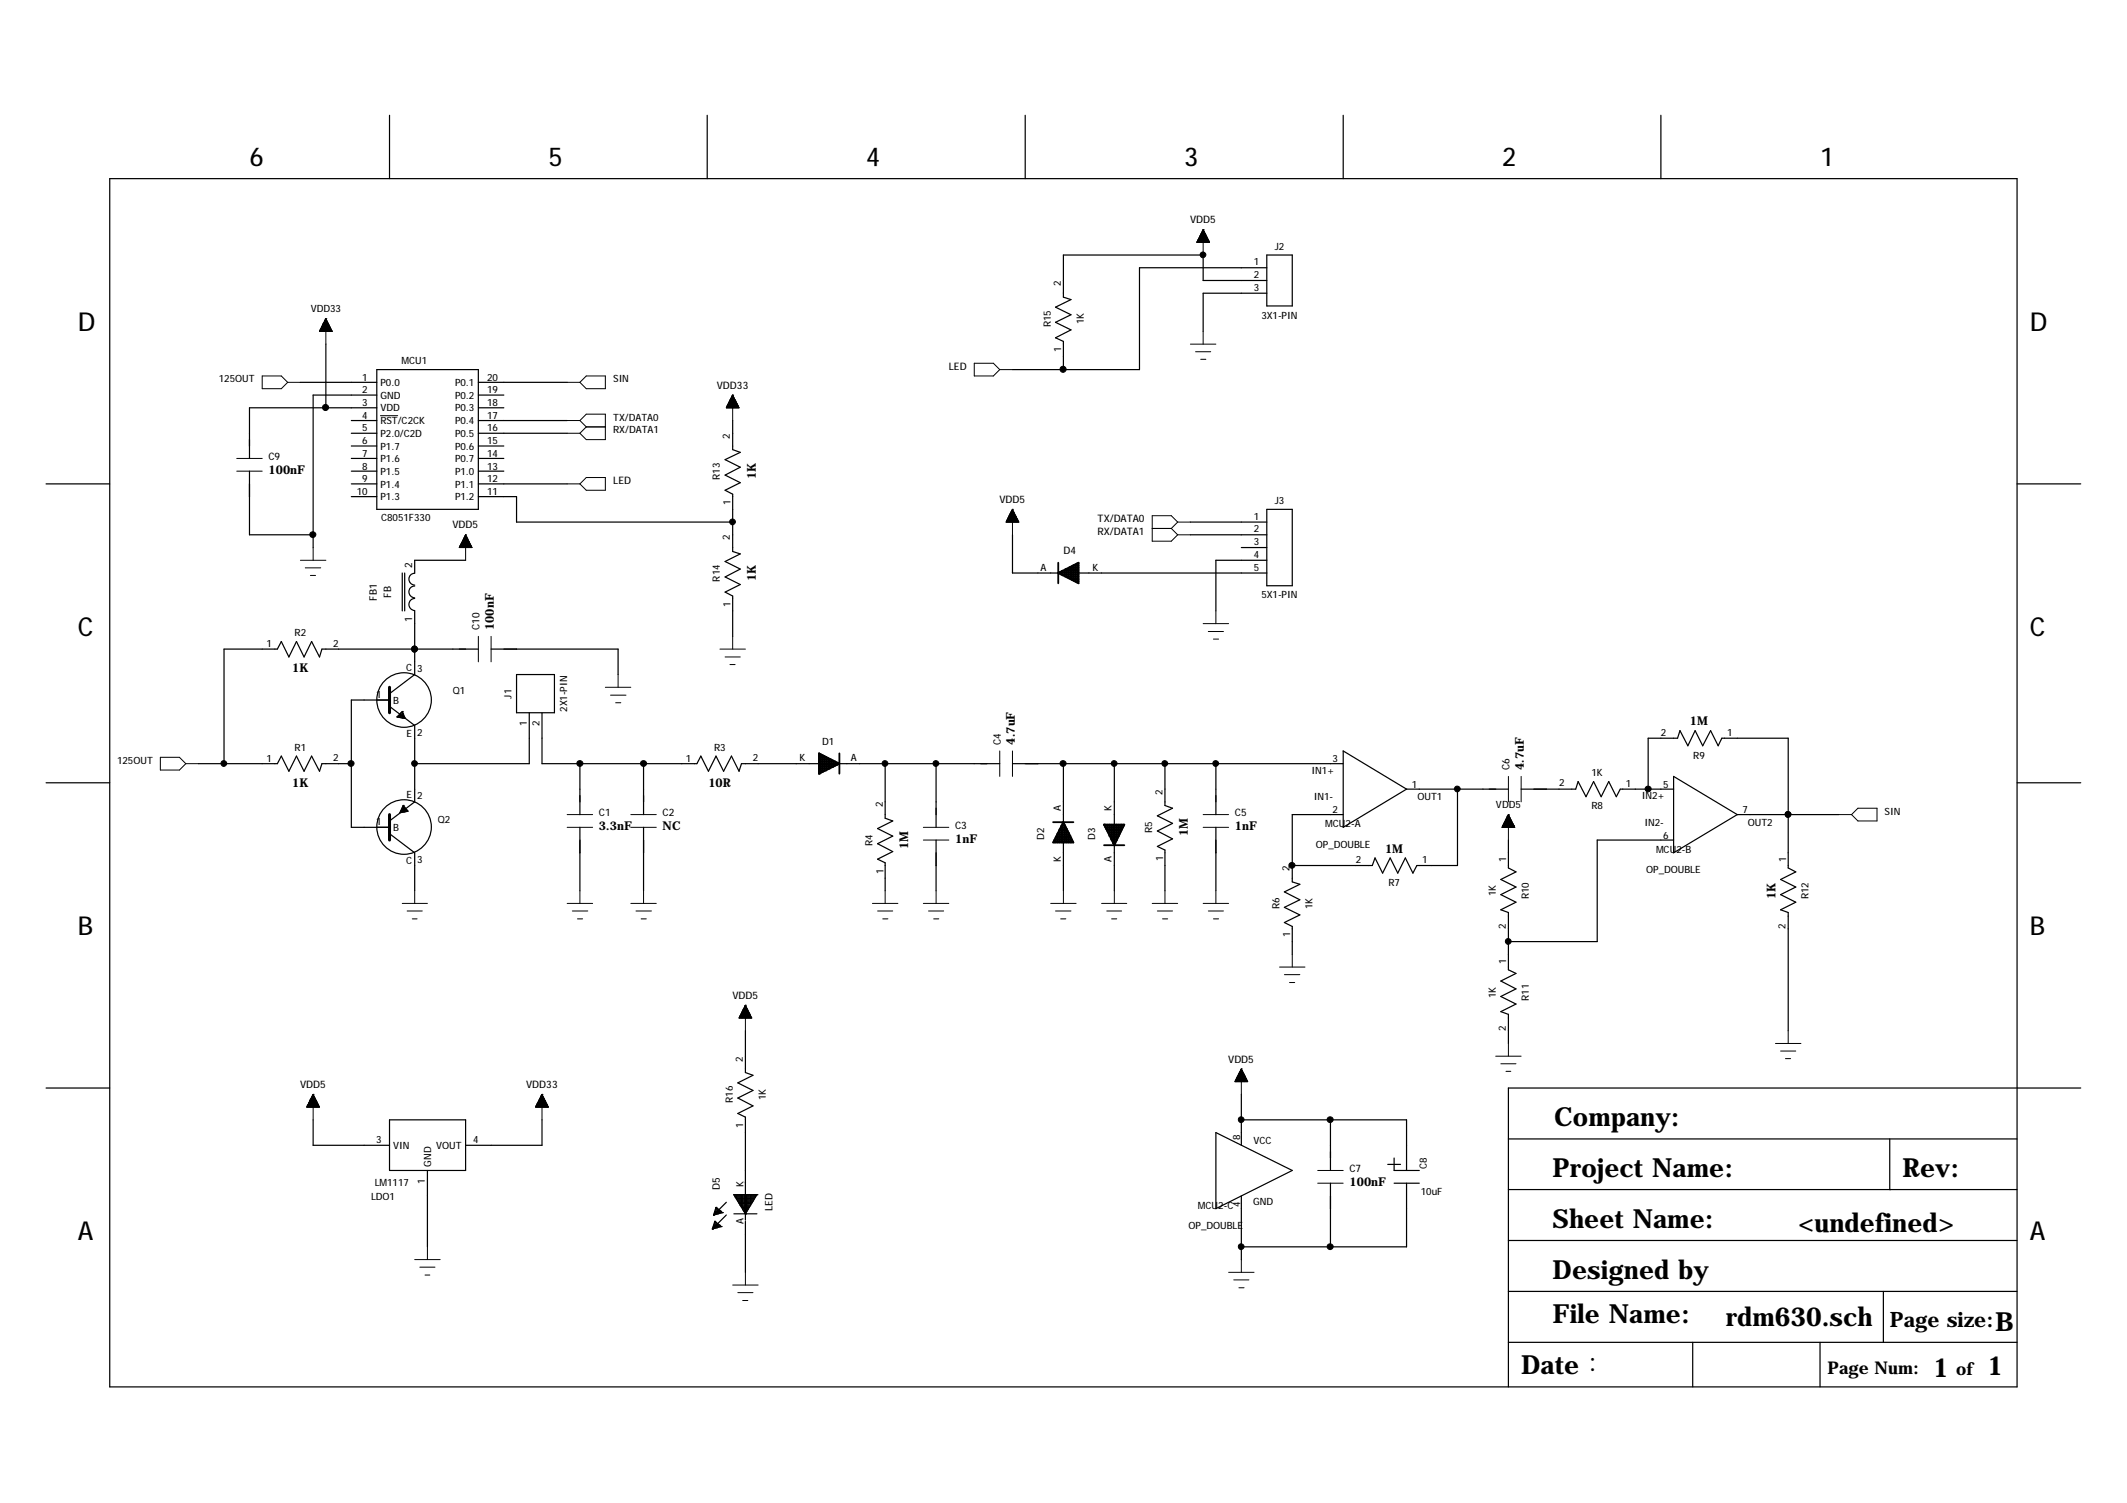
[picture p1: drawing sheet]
<svg xmlns="http://www.w3.org/2000/svg" width="297mm" height="210mm" viewBox="0 0 297 210" stroke-linecap="round" stroke-linejoin="round" font-family="sans-serif">
<g fill="none" stroke="#000" stroke-width=".17">
<path d="M54.4 16.1v8.8M98.8 16.1v8.8M143.2 16.1v8.8M187.6 16.1v8.8M231.9 16.1v8.8M15.3 24.9h266.4v168.8h-266.4zM168 35.6h.1M168 35.6h-19.5v5.9l1.1 .3-2.2 1.1 2.2 1.1-2.2 1 2.2 1.1-2.2 1.1 1.1 .5v3.9M168 35.6v3.6h8.9M176.9 37.4h-17.8v14.2h-17.7M176.9 35.6h3.6v7.1h-3.6zM42 53.4h10.6"/>
<path d="M45.5 48.1v8.9M49.1 58.7h3.5M52.6 51.6h14.2v19.5h-14.2zM52.6 55.2h-8.9v21.3M52.6 57h-17.8v7M66.8 53.4h12.4M66.8 55.2h3.6M66.8 57h3.6M66.8 58.7h12.4M102.3 58.7v4.1l1.1 .4-2.1 1 2.1 1-2.1 1.2 2.1 1-2.1 1.1 1 .5v8l1.1 .4-2.1 1 2.1 1.1-2.1 1.1 2.1 1-2.1 1.1 1 .5v5.7M176.9 41h-8.9v5.3M6.4 67.6h8.9"/>
<path d="M34.8 65.8v8.9h8.9M49.1 67.6h3.5M49.1 60.5h3.5M49.1 62.3h3.5M49.1 64h3.5M49.1 65.8h3.5M49.1 69.4h3.5M65 78.2h-7.1v1.8M66.8 67.6h12.4M66.8 60.5h12.4M66.8 62.3h3.6M66.8 64h3.6"/>
<path d="M66.8 65.8h3.6M66.8 69.4h5.3v3.5h30.2M141.4 74.7v5.3h6.4M166.2 72.9h10.7M166.2 74.7h10.7M173.4 76.5h3.5M176.9 71.1h3.6v10.7h-3.6zM176.9 78.2h-7.1v7.1M281.7 67.6h8.9M54.4 97.8h-5.3v17.7h5.3M54.4 98.7l3.5 2.6v10.7l-3.5 2.7M55.6 99.9v.3"/>
<path d="M55.7 99.9h.7M55.8 99.8v.4M55.8 99.8h.5M56 99.6v.7M56 99.5h.3M56.2 99.4h.1M56.2 99.4l-.7 .7M56.2 99.4l.4 .9-1.1-.2M56.2 80v5.3M56.2 99.4v.9M56.3 99.7v.6M56.5 80v5.3"/>
<path d="M57.9 83.6a.85 .85 0 0 0-.8 .8 .85 .85 0 0 0 .8 .9M57.9 81.8a.83 .83 0 0 0-.8 .9 .83 .83 0 0 0 .8 .8M57.9 80.1a.83 .83 0 0 0-.8 .8 .83 .83 0 0 0 .8 .8M57.9 90.6h.1M57.9 85.3v8.9l-3.5 2.7M66.8 90.6h-21.8l-.4 1.2-1.1-2.2-1 2.2-1.1-2.2-1.1 2.2-1-2.2-.6 1h-7.4v16.1M68.6 90.6h17.7v3.6M72.1 94.2h5.3v5.3h-5.3zM73.9 99.5v7.2h-16M75.7 99.5v7.2h21.6l.6-1.1 1 2.1 1.1-2.1 1 2.1 1.2-2.1 1 2.1 .3-1h10.9M150.6 80h26.3M6.4 109.3h8.9"/>
<path d="M27.7 106.7h11l.6-1.1 1 2.1 1.1-2.1 1.1 2.1 1-2.1 1.1 2.1 .4-1h4.1M54.4 116.4l3.5 2.7v5.3M55.5 100.1h.1M55.5 100.1h1M55.9 113.4h.7M56 113.3v.2M56 113.2h.9M56.1 100.3h.5M56.1 113h.6M56.2 112.8v.6M56.2 112.9h.4M56.2 112.7h.2"/>
<path d="M56.3 112.5h.1M56.3 112.5l.7 .8-1.2 .2zM56.3 112.5v.9M56.5 100.1v.2M56.5 112.7v.7M56.7 113v.3M56.9 113.1v.2M81 106.7v7.1M81 115.5v8.9M89.9 106.7v7.1M89.9 115.5v8.9M117.2 106.7h22.4"/>
<path d="M123.6 106.7v7.6l1.1 .4-2.1 1 2.1 1.1-2.1 1 2.1 1.1-2.1 1.1 1 .5v3.9M130.7 106.7v8.8M130.7 117.3v7.1M141.4 106.7h46.2M148.5 106.7v8.1M148.5 117.7v6.7M155.6 106.7v8.5M155.6 118v6.4M162.7 106.7v5.8l1 .4-2.1 1 2.1 1.1-2.1 1 2.1 1.2-2.1 1 1.1 .5v5.7M169.8 106.7v7.1M169.8 115.5v8.9M187.6 104.9l8.8 5.3-8.8 5.3z"/>
<path d="M187.6 113.8h-7.1v9.4l1 .3-2.1 1.1 2.1 1.1-2.1 1 2.1 1.1-2.1 1 1.1 .6v3.9M196.4 110.2h14.3M203.5 110.2v10.7h-5.6l-.6 1-1-2.1-1.1 2.1-1.1-2.1-1 2.1-1.1-2.1-.4 1.1h-11.1M210.7 117.3v3.9l1 .6-2.1 1 2.1 1.1-2.1 1 2.1 1.1-2.1 1.1 1.1 .3v8l1 .5-2.1 1.1 2.1 1.1-2.1 1.1 2.1 1-2.1 1.1 1.1 .4v4M212.4 110.2h7.6l.4-1.1 1.1 2.2 1-2.2 1.1 2.2 1.1-2.2 1 2.2 .6-1.1h7.4M230.2 110.2v-7.1h4.1l.3-1.1 1.1 2.2 1-2.2 1.1 2.2 1.1-2.2 1 2.2 .6-1.1h9.2v18.1l1.1 .6-2.1 1 2.1 1.1-2.1 1 2.1 1.1-2.1 1.1 1 .3v16.5M233.7 108.4l8.9 5.4-8.9 5.3zM233.7 117.3h-10.6v14.2h-12.4M242.6 113.8h14.2M249.7 113.8h.1M281.7 109.3h8.9M180.5 120.9h.1"/>
<path d="M6.4 151.9h8.9M43.7 156.4v3.5h10.7M54.4 156.4h10.6v7.1h-10.6zM75.7 156.4v3.5h-10.7M104.1 143.9v5.9l1.1 .4-2.2 1 2.2 1.1-2.2 1 2.2 1.1-2.2 1.1 1.1 .5v14.4M169.8 158.2l10.7 5.3-10.7 5.3zM173.4 152.8v7.1M173.4 156.4h23v7.1M185.8 156.4v7.1M210.7 159.1h71M263.9 159.1v7M281.7 151.9h-71v41.8"/>
<path d="M281.7 151.9h8.9M59.7 163.5v10.6M99.5 171.6h.1M99.6 171.3h1.1M99.7 169.7h.1M99.7 169.5h.7M99.7 171h.6M99.8 169.3h1.1M99.8 170.7h.2M99.8 170.6h.1M99.8 170.6v.9M99.8 170.6l-.3 1"/>
<path d="M99.8 170.6l.7 .5M99.9 169h.6M100 168.6h.1M100 168.8h.2M100 168.6l-.3 1.1M100 168.6l.7 .6M100 168.6v1M100 170.7v.8M100.2 168.8v.7M100.2 170.9v.6h-.7M100.4 168.9v.6M100.4 171v.4"/>
<path d="M100.5 169.1v.3M100.5 171.1v.2M100.5 171.1l.2 .2M100.5 171.1h-.8v.5M100.7 171.3h.1M100.7 169.2h-.9v.4M100.7 169.2l.2 .1M100.7 169.2v.2M100.7 171.3l-1.2 .3M100.9 169.3h.1M100.9 169.3l-1.2 .4M101.4 167.9l-1.7 1.8"/>
<path d="M101.4 169.7l-1.7 1.8M102.5 166.8h.1M102.5 169.5h3.2M102.5 166.8h3.2M102.5 166.8l1.6 2.7M102.6 167h3M102.7 166.8v.4M102.7 167.2h2.8M102.8 167.4h2.6M102.8 166.8v.6M102.9 167.6h2.3M103 166.8v.9h2.2v-.9"/>
<path d="M103.1 167.9h2M103.2 166.8v1.3M103.3 168.1h1.6M103.3 168.3h1.5M103.4 166.8v1.5M103.5 168.5h1.2M103.5 166.8v1.8h1.1v-1.8M103.7 168.8h.8M103.7 166.8v2.2M103.8 169h.6M103.9 169.2h.4M103.9 166.8v2.4"/>
<path d="M104 169.3h.2M104.1 169.5h.1M104.1 170.6v7.1M104.3 166.8v2.4M104.4 166.8v2.1M104.8 166.8v1.5M105 166.8v1.2M105.3 166.8v.6M105.5 166.8v.3M105.7 166.8h.1M105.7 166.8l-1.6 2.7M173.4 167v8.9"/>
<path d="M185.8 165.2v8.9M193.8 162.6h1.8M194.7 161.7v1.8h3.5M194.7 165.2h3.5M196.4 165.2v8.9h-23M210.7 173.2h71M210.7 166.1h71M263.9 166.1h.1M210.7 187.5h71M210.7 180.4h71M236.4 187.5v6.2M254.2 187.5v6.2"/>
<path d="M263 180.4v7.1"/>
<circle cx="56.4" cy="97.8" r="3.8"/>
<circle cx="56.4" cy="115.5" r="3.8"/>
</g>
<g fill="none" stroke="#000" stroke-width=".14">
<path d="M167.2 33.8h1.7M167.2 33.7h1.6M167.3 33.6h1.5v.2M167.3 33.6v.2M167.3 33.6h1.5M167.3 33.5h1.4v.3M167.3 33.5v.3M167.3 33.4h1.4M167.4 33.8v-.5h1.3v.5M167.4 33.3h1.3M167.5 33.2h1.1v.6M167.5 33.2v.6"/>
<path d="M167.5 33.1h1.1M167.5 33.1h1v.7M167.5 33v.8M167.6 33h.9M167.6 32.9h.8v.9M167.6 32.9v.9M167.6 32.9h.8M167.7 32.8h.7v1M167.8 32.6h.5v1.2M167.8 32.5h.4v1.3M167.8 32.4v1.4M167.9 32.4h.3"/>
<path d="M167.9 32.4h.3v1.4M167.9 32.3v1.5M167.9 32.3h.2M167.9 32.2h.2v1.6M167.9 32.1v1.7M168 32.1h.1M168 32.1v3.5M168 32.1l.9 1.7h-1.8zM168.3 32.6h-.5v1.2M168.3 32.7h-.6v1.1M36.6 52.5h2.7l.9 .9-.9 .9h-2.7zM40.2 53.4h1.8"/>
<path d="M44.7 46.2h1.7v.1M44.7 46.1h1.6v.2M44.7 46v.3M44.7 46h1.5M44.8 46.3v-.4h1.4v.4M44.8 45.9h1.4M44.9 45.8h1.2v.5M44.9 45.7h1.2M44.9 45.7v.6M44.9 45.6h1.2v.7M44.9 45.6v.7M45 45.6h1"/>
<path d="M45 45.5h1v.8M45 45.4v.9M45 45.4h.9M45 45.4h.9v.9M45 45.3v1M45.1 45.3h.8M45.1 45.2h.7v1.1M45.1 45.1v1.2M45.2 45.1h.6M45.2 45.1h.6v1.2M45.2 45v1.3M45.3 45h.5"/>
<path d="M45.3 44.9h.4v1.4M45.3 44.8h.3v1.5M45.3 44.7v1.6M45.4 44.7h.2M45.4 44.6h.2v1.7M45.4 44.5v1.8M45.5 44.5h.1M45.5 44.5v3.6M45.5 44.5l.9 1.8h-1.8zM45.7 44.8h-.4v1.5M46.3 46.2h-1.6v.1M53.1 58.1h2.4"/>
<path d="M79.2 58.7h1.8M79.2 53.4h1.8M81 58.7l.9 .9M81 53.4l.9-.9h2.6v1.8h-2.6zM81 58.7l.9-.9h2.6v3.6h-2.6l-.9-.9M81.9 59.6h2.6M81.9 59.6l-.9 .9M101.5 56.9h1.7v.1M101.5 56.8v.2M101.5 56.8h1.6M101.5 57v-.3h1.6v.3M101.6 56.7h1.5"/>
<path d="M101.6 56.6h1.4v.4M101.6 56.5v.5M101.6 56.5h1.4M101.7 56.4h1.3v.6M101.7 56.4h1.2M101.7 56.4v.6M101.8 56.3h1.1v.7M101.8 56.1h1v.9M101.8 56.1v.9M101.9 56.1h.9M101.9 56h.8v1M101.9 55.9v1.1"/>
<path d="M101.9 55.9h.8M101.9 55.9h.8v1.1M101.9 55.8v1.2M102 55.8h.7M102 55.7h.6v1.3M102 55.7v1.3M102.1 55.7h.5M102.1 55.6h.4v1.4M102.1 55.5v1.5M102.2 55.5h.3M102.2 55.4h.2v1.6M102.2 55.3h.2v1.7"/>
<path d="M102.2 55.2v1.8M102.3 55.2h.1M102.3 55.2v3.5M102.3 55.2l.9 1.8h-1.8zM102.4 55.3h-.2v1.7M102.8 56.2h-1v.8M136.1 50.7h2.6l.9 .9-.9 .9h-2.6zM139.6 51.6h1.8M166.2 48.1h3.6M167 49.1h2.1M167.7 50.2h.7M168 46.3v1.8"/>
<path d="M33.1 64h3.5M33.1 65.8h3.5M42 78.2h3.5M42.6 79.3h2.2M43.7 76.5v1.7M64.2 76.5v-.1h1.7v.1M64.2 76.3h1.6M64.2 76.3h1.6v.2M64.2 76.2v.3M64.3 76.2h1.4M64.3 76.1h1.4v.4M64.3 76v.5"/>
<path d="M64.3 76h1.4M64.4 76h1.3v.5M64.4 75.9v.6M64.4 75.9h1.2M64.5 75.8h1.1v.7M64.5 75.7h1.1M64.5 75.8v.7M64.6 76.5v-.8h.9v.8M64.6 75.6h.9M64.6 75.5h.8v1M64.6 75.5v1M64.6 75.5h.8"/>
<path d="M64.7 75.4h.7v1.1M64.7 75.3v1.2M64.7 75.3h.7M64.7 75.2h.6v1.3M64.7 75.2v1.3M64.8 75.2h.5M64.8 75.1h.4v1.4M64.8 75v1.5M64.9 75h.3M64.9 75h.3v1.5M64.9 74.9v1.6M64.9 74.9h.2"/>
<path d="M64.9 74.9h.2v1.6M64.9 74.8v1.7M65 74.8h.1M65 74.7h.1M65 74.7v3.5M65 74.7l.9 1.8h-1.8zM79.2 60.5h1.8M79.2 67.6h1.8M81 67.6l.9-.9h2.6v1.8h-2.6zM140.5 72.9v-.1h1.7v.1M140.5 72.7h1.7M140.6 72.7h1.6v.2"/>
<path d="M140.6 72.7v.2M140.6 72.6h1.6M140.7 72.6h1.4v.3M140.7 72.5v.4M140.7 72.5h1.4M140.8 72.4h1.2v.5M140.8 72.3h1.1v.6M140.8 72.2v.7M140.8 72.2h1.1M140.9 72.9v-.8h1v.8M140.9 72.1h.9M140.9 72h.9v.9"/>
<path d="M140.9 71.9v1M141 71.9h.8M141 71.9h.7v1M141 71.8v1.1M141.1 71.8h.6M141.1 71.7h.5v1.2M141.1 71.6v1.3M141.1 71.6h.5M141.2 71.6h.4v1.3M141.3 71.4h.2v1.5M141.3 71.3h.1v1.6M141.3 71.2v1.7"/>
<path d="M141.4 71.2h.1M141.4 71.1h.1M141.4 71.1v3.6M141.4 71.1l.9 1.8h-1.8zM141.5 71.3h-.2v1.6M141.6 71.5h-.4v1.4M142 72.4h-1.2v.5M160.9 73.8h2.7M163.6 73.8l.9 .9M164.5 72.9h1.7M164.5 72.9l-.9 .9M164.5 72.9l-.9-.9h-2.7v3.6h2.7l.9-.9"/>
<path d="M164.5 74.7h1.7M43.3 80.4h.8M66.8 88.9v3.5M68.6 88.9v3.5M84.5 96h3.6M85.3 97.1h2.1M86 98.1h.7M86.3 94.2v1.8M100.5 90.6h3.6M101.3 91.8h2.1M101.9 92.8h.8M102.3 88.9v1.7"/>
<path d="M168 87.1h3.6M168.7 88.2h2.2M169.5 89.3h.7M169.8 85.3v1.8M22.4 105.8h2.7l.9 .9-.9 .8h-2.7zM26 106.7h1.7M79.2 113.8h3.6M79.2 115.5h3.6M88.1 113.8h3.6M88.1 115.5h3.6M128.9 115.5h3.6M128.9 117.3h3.6"/>
<path d="M139.6 104.9v3.5M141.4 104.9v3.5M168 113.8h3.6M168 115.5h3.6M209.8 115.5h1.7M209.8 115.4v.1M209.8 115.4h1.7M209.8 115.5v-.2h1.7v.2M209.9 115.2h1.5M209.9 115.5v-.3h1.5v.3M210 115.1h1.3M210 115h1.3v.5"/>
<path d="M210 115v.5M210.1 115h1.1M210.1 114.9h1.1v.6M210.1 114.9v.6M210.1 114.8h1.1M210.1 115.5v-.8h1v.8M210.2 114.7h.9M210.2 114.6h.9v.9M210.3 114.5h.7v1M210.4 114.3h.5v1.2M210.4 114.3v1.2M210.4 114.3h.5"/>
<path d="M210.4 114.2h.5v1.3M210.4 114.1v1.4M210.5 114.1h.3M210.5 114h.3v1.5M210.5 114v1.5M210.6 114h.1M210.6 113.9h.1v1.6M210.6 113.8v1.7M210.6 113.8h.1M210.7 113.8h.1M210.7 113.8l.8 1.7h-1.7zM210.7 108.4v3.6"/>
<path d="M210.7 113.8v3.5M210.9 114.4h-.6v1.1M211 114.5h-.8v1M212.4 108.4v3.6M256.8 113.8h1.8M259.5 112.9h2.6v1.8h-2.6l-.9-.9zM56.2 126.2h3.5M56.9 127.2h2.1M57.6 128.3h.7M57.9 124.4v1.8M79.2 126.2h3.6M79.9 127.2h2.2"/>
<path d="M80.6 128.3h.8M81 124.4v1.8M88.1 126.2h3.6M88.8 127.2h2.2M89.5 128.3h.8M89.9 124.4v1.8M121.8 126.2h3.6M122.6 127.2h2.1M123.3 128.3h.7M123.6 124.4v1.8M128.9 126.2h3.6M129.7 127.2h2.1"/>
<path d="M130.4 128.3h.7M130.7 124.4v1.8M146.7 126.2h3.6M147.4 127.2h2.2M148.1 128.3h.7M148.5 124.4v1.8M153.8 126.2h3.6M154.6 127.2h2M155.2 128.3h.8M155.6 124.4v1.8M160.9 126.2h3.6M161.6 127.2h2.1"/>
<path d="M162.3 128.3h.8M162.7 124.4v1.8M168 126.2h3.6M168.7 127.2h2.2M169.5 128.3h.7M169.8 124.4v1.8M178.7 135.1h3.5M179.4 136.1h2.1M180.1 137.2h.7M180.5 133.3v1.8M42.9 154.5h1.7v.1M42.9 154.4h1.6"/>
<path d="M42.9 154.5v.1M42.9 154.4h1.6v.2M42.9 154.4v.2M43 154.3h1.5M43 154.6v-.4h1.4v.4M43.1 154.2h1.3M43.1 154.1h1.3v.5M43.1 154h1.2v.6M43.1 153.9v.7M43.2 153.9h1M43.2 154.6v-.8h1v.8M43.3 153.7h.9"/>
<path d="M43.3 153.7h.9v.9M43.3 153.6v1M43.3 153.6h.8M43.3 153.6h.8v1M43.3 153.5v1.1M43.4 153.5h.6M43.4 153.4h.6v1.2M43.4 153.3v1.3M43.5 153.3h.5M43.5 153.3h.4v1.3M43.6 153.1h.3v1.5M43.6 153h.2v1.6"/>
<path d="M43.6 152.9v1.7M43.7 152.9h.1M43.7 152.8h.1M43.7 152.8v3.6M43.7 152.8l.9 1.8h-1.8zM43.8 153h-.2v1.6M43.9 153.2h-.4v1.4M44.3 154.1h-1.2v.5M74.8 154.5h1.7v.1M74.8 154.4h1.7M74.8 154.5v.1M74.9 154.4h1.6v.2"/>
<path d="M74.9 154.4v.2M74.9 154.3h1.5M75 154.6v-.4h1.4v.4M75 154.2h1.4M75 154.1h1.3v.5M75 154.1v.5M75.1 154.1h1.2M75.1 154h1.1v.6M75.1 153.9v.7M75.1 153.9h1.1M75.2 154.6v-.8h1v.8M75.2 153.7h1"/>
<path d="M75.3 153.7h.8v.9M75.4 153.6h.6v1M75.4 153.4h.6v1.2M75.4 153.3v1.3M75.4 153.3h.5M75.5 153.3h.4v1.3M75.5 153.2v1.4M75.5 153.2h.4M75.5 153.1h.3v1.5M75.5 153v1.6M75.6 153h.2M75.6 153h.1v1.6"/>
<path d="M75.6 152.9v1.7M75.6 152.9h.1M75.7 152.8h.1M75.7 152.8v3.6M75.7 152.8l.9 1.8h-1.8zM76 153.5h-.6v1.1M76.1 153.6h-.8v1M103.3 142.1h1.6v.1M103.3 142v.2M103.3 142h1.6M103.3 142h1.6v.2M103.3 141.9v.3"/>
<path d="M103.3 141.9h1.5M103.4 141.8h1.4v.4M103.4 141.8v.4M103.4 141.7h1.4M103.5 142.2v-.5h1.2v.5M103.5 141.6h1.2M103.5 141.5h1.2v.7M103.5 141.4h1.1M103.5 141.5v.7M103.6 141.4h1v.8M103.6 141.3v.9M103.6 141.3h1"/>
<path d="M103.7 141.2h.8v1M103.7 141.2v1M103.7 141.2h.8M103.7 141.1h.7v1.1M103.7 141v1.2M103.8 141h.6M103.8 140.9h.6v1.3M103.8 140.9v1.3M103.8 140.9h.6M103.9 140.8h.4v1.4M103.9 140.8v1.4M103.9 140.8h.4"/>
<path d="M104 140.7h.2v1.5M104 140.5h.2v1.7M104 140.4v1.8M104.1 140.4h.1M104.1 140.4v3.5M104.1 140.4l.9 1.8h-1.8zM104.2 140.6h-.2v1.6M172.5 151h1.7v.1M172.6 150.8h1.5v.3M172.6 150.8h1.5M172.6 150.8v.3M172.6 151.1v-.4h1.5v.4"/>
<path d="M172.7 150.6h1.3M172.7 150.6h1.3v.5M172.7 150.5v.6M172.8 150.5h1.1M172.8 150.4h1.1v.7M172.8 150.4v.7M172.8 150.3h1.1M172.8 151.1v-.8h1.1v.8M172.9 150.2h.9M172.9 150.1h.9v1M172.9 150v1.1M173 150h.7"/>
<path d="M173 150h.7v1.1M173.1 149.9h.6v1.2M173.1 149.8v1.3M173.1 149.8h.5M173.1 149.7h.5v1.4M173.1 149.6v1.5M173.2 149.6h.3M173.2 149.5h.3v1.6M173.3 149.4h.1v1.7M173.3 149.4v1.7M173.3 149.4h.1M173.4 149.3h.1"/>
<path d="M173.4 149.3v3.5M173.4 149.3l.8 1.8h-1.7zM173.5 149.5h-.3v1.6M173.7 149.9h-.7v1.2M174.2 150.9h-1.7v.2M208.9 147.5h3.5M209.6 148.6h2.1M210.3 149.6h.7M210.7 145.7v1.8M247.9 145.7h3.6M248.7 146.8h2.1M249.3 147.8h.8"/>
<path d="M249.7 143.9v1.8M57.9 175.9h3.6M58.6 177h2.1M59.4 178.1h.6M59.7 174.1v1.8M102.3 179.5h3.6M104.1 177.7v1.8M171.6 177.7h3.5M172.3 178.7h2.1M173 179.8h.7M173.4 175.9v1.8M184 163.5h3.6"/>
<path d="M184 165.2h3.6M103 180.5h2.2M103.7 181.6h.7"/>
</g>
<path d="M54.4 96v3.5M54.4 113.8v3.5" fill="none" stroke="#000" stroke-width=".42"/>
<g fill="none" stroke="#000" stroke-width=".25">
<path d="M147.8 80h2.8M147.8 78.6v2.9M148 79.9v.2M148.2 79.8v.4h2.4M148.3 79.7h2.3M148.4 79.7v.7M148.7 79.6v.9h1.9M148.8 79.5h1.8M149 79.4v1.2M149.2 79.3v1.4h1.4M149.4 79.2h1.2M149.5 79.2v1.7"/>
<path d="M149.7 79.1v1.9h.9M149.9 79h.7M149.9 78.9v2.2M150.2 78.8v2.4h.4M150.4 78.7h.2M150.5 78.7v2.7M147.8 80l2.8-1.4v2.9zM114.4 108h.1M114.4 105.2l2.8 1.5-2.8 1.3zM114.4 106.6h2.7v.1M114.4 106.4h2.2v.5M114.4 106.1h1.7v1.1"/>
<path d="M114.4 105.8h1.2M114.4 105.6h.7M114.4 105.3h.2M114.6 105.4v2.5M114.9 105.5v2.3h-.5M115.1 105.6v2.1M115.4 105.7v1.9h-1M115.7 105.9v1.5M115.9 106v1.3h-1.5M116.4 106.2v.9h-2M116.9 106.5v.3h-2.5M117.2 105.2v2.8"/>
<path d="M147.1 114.8h2.8M147.2 117.5h2.7M147.2 117.3v.4M147.3 117.3h2.4M147.4 117h2.2M147.4 116.9v.8M147.5 116.8h2M147.6 116.5h1.8M147.7 116.3v1.4M147.8 116.3h1.4v1.4M147.9 116h1.2M148 115.8v1.9"/>
<path d="M148 115.8h1M148.1 115.5h.7M148.2 115.3v2.4M148.3 115.3h.4M148.4 115h.2M148.4 114.8v2.9M148.5 114.8l1.4 2.9h-2.8zM148.7 115.2v2.5M149 115.8v1.9M149.5 116.7v1M149.7 117.2v.5M154.2 115.2h.1"/>
<path d="M154.2 115.2h2.8l-1.4 2.8M154.2 115.2l1.4 2.8M154.2 118h2.8M154.2 115.3h2.8M154.3 115.5h2.5M154.4 115.2v.5M154.5 115.8h2.2M154.6 116h2M154.7 115.2v1M154.7 116.3h1.8M154.9 116.5h1.4M154.9 116.8h1.4"/>
<path d="M154.9 115.2v1.5M155.1 117h1M155.2 117.3h.8M155.2 115.2v2M155.4 117.5h.4M155.4 117.8h.3M155.4 115.2v2.5M155.6 118h.1M155.7 115.2v2.7M155.9 115.2v2.2M156.2 115.2v1.7M156.4 115.2v1.2"/>
<path d="M156.6 115.2v.7M156.9 115.2v.2"/>
</g>
<g fill="#000" stroke="#000" stroke-width=".14">
<circle cx="168" cy="35.6" r=".4"/>
<circle cx="45.5" cy="56.9" r=".43"/>
<circle cx="148.5" cy="51.6" r=".43"/>
<circle cx="43.7" cy="74.7" r=".42"/>
<circle cx="102.3" cy="72.9" r=".4"/>
<circle cx="57.9" cy="90.6" r=".42"/>
<circle cx="31.3" cy="106.6" r=".4"/>
<circle cx="49" cy="106.6" r=".42"/>
<circle cx="57.9" cy="106.6" r=".4"/>
<circle cx="81" cy="106.6" r=".42"/>
<circle cx="89.9" cy="106.6" r=".42"/>
<circle cx="123.6" cy="106.6" r=".4"/>
<circle cx="130.7" cy="106.6" r=".4"/>
<circle cx="148.5" cy="106.6" r=".42"/>
<circle cx="155.6" cy="106.6" r=".4"/>
<circle cx="162.7" cy="106.6" r=".4"/>
<circle cx="169.8" cy="106.6" r=".4"/>
<circle cx="203.5" cy="110.2" r=".4"/>
<circle cx="230.2" cy="110.2" r=".42"/>
<circle cx="249.7" cy="113.7" r=".4"/>
<circle cx="180.4" cy="120.8" r=".42"/>
<circle cx="210.6" cy="131.5" r=".4"/>
<circle cx="173.3" cy="156.4" r=".4"/>
<circle cx="185.8" cy="156.4" r=".42"/>
<circle cx="173.3" cy="174.1" r=".4"/>
<circle cx="185.8" cy="174.1" r=".42"/>
</g>
<g font-size="3.7">
<text x="217" y="157.3">Company:</text>
<text x="216.8" y="164.4">Project Name:</text>
<text x="265.7" y="164.4">Rev:</text>
<text x="216.8" y="171.5">Sheet Name:</text>
<text x="251.1" y="172">&lt;undefined&gt;</text>
<text x="216.8" y="178.6">Designed by</text>
<text x="216.8" y="184.8">File Name:</text>
<text x="241" y="185.1">rdm630.sch</text>
<text x="278.6" y="185.9">B</text>
<text x="212.4" y="191.9">Date：</text>
<text x="270" y="192.2">1</text>
<text x="277.6" y="192.1">1</text>
</g>
<g font-size="3.6">
<text x="34.8" y="23.2">6</text>
<text x="76.6" y="23.2">5</text>
<text x="120.9" y="23.2">4</text>
<text x="165.4" y="23.2">3</text>
<text x="209.8" y="23.2">2</text>
<text x="254.2" y="23.2">1</text>
<text x="10.9" y="46.3">D</text>
<text x="283.5" y="46.3">D</text>
<text x="10.9" y="88.9">C</text>
<text x="283.5" y="88.9">C</text>
<text x="10.9" y="130.6">B</text>
<text x="283.5" y="130.6">B</text>
<text x="10.9" y="173.2">A</text>
<text x="283.5" y="173.2">A</text>
</g>
<text font-size="3" x="263.9" y="185.3">Page size:</text>
<g font-size="2.5">
<text x="255.2" y="191.9">Page Num:</text>
<text x="273.2" y="192.1">of</text>
</g>
<g font-size="1.7">
<text x="37.5" y="66.2">100nF</text>
<text x="105.5" y="66.9" transform="rotate(-90 105.5 66.9)">1K</text>
<text x="105.5" y="81.2" transform="rotate(-90 105.5 81.2)">1K</text>
<text x="69" y="88" transform="rotate(-90 69 88)">100nF</text>
<text x="40.8" y="93.9">1K</text>
<text x="236" y="101.3">1M</text>
<text x="141.7" y="104" transform="rotate(-90 141.7 104)">4.7uF</text>
<text x="212.8" y="107.5" transform="rotate(-90 212.8 107.5)">4.7uF</text>
<text x="40.8" y="109.9">1K</text>
<text x="98.9" y="109.9">10R</text>
<text x="83.7" y="115.9">3.3nF</text>
<text x="92.5" y="115.9">NC</text>
<text x="126.8" y="118.6" transform="rotate(-90 126.8 118.6)">1M</text>
<text x="133.4" y="117.7">1nF</text>
<text x="165.9" y="116.8" transform="rotate(-90 165.9 116.8)">1M</text>
<text x="172.5" y="115.9">1nF</text>
<text x="193.4" y="119.1">1M</text>
<text x="247.9" y="125.5" transform="rotate(-90 247.9 125.5)">1K</text>
<text x="188.5" y="165.6">100nF</text>
</g>
<g font-size="1.4">
<text x="166.2" y="31.2">VDD5</text>
<text x="178" y="34.9">J2</text>
<text x="148.1" y="39.9" transform="rotate(-90 148.1 39.9)">2</text>
<text x="175.1" y="37.1">1</text>
<text x="175.1" y="38.8">2</text>
<text x="175.1" y="40.6">3</text>
<text x="43.4" y="43.6">VDD33</text>
<text x="146.7" y="45.7" transform="rotate(-90 146.7 45.7)">R15</text>
<text x="151.3" y="45.3" transform="rotate(-90 151.3 45.3)">1K</text>
<text x="176.1" y="44.5">3X1-PIN</text>
<text x="30.6" y="53.4">125OUT</text>
<text x="50.6" y="53.1">1</text>
<text x="53.1" y="53.9">P0.0</text>
<text x="56.1" y="50.9">MCU1</text>
<text x="63.5" y="53.9">P0.1</text>
<text x="68" y="53.1">20</text>
<text x="85.6" y="53.4">SIN</text>
<text x="132.5" y="51.6">LED</text>
<text x="148.2" y="49.2" transform="rotate(-90 148.2 49.2)">1</text>
<text x="50.6" y="54.9">2</text>
<text x="50.6" y="56.7">3</text>
<text x="50.6" y="58.5">4</text>
<text x="53.1" y="55.7">GND</text>
<text x="53.1" y="57.5">VDD</text>
<text x="53.1" y="59.2">RST/C2CK</text>
<text x="63.5" y="59.2">P0.4</text>
<text x="63.5" y="57.5">P0.3</text>
<text x="63.5" y="55.7">P0.2</text>
<text x="68" y="58.5">17</text>
<text x="68" y="56.7">18</text>
<text x="68" y="54.9">19</text>
<text x="85.6" y="58.7">TX/DATA0</text>
<text x="100.1" y="54.3">VDD33</text>
<text x="37.5" y="64.2">C9</text>
<text x="50.6" y="60.3">5</text>
<text x="50.6" y="62">6</text>
<text x="50.6" y="63.8">7</text>
<text x="50.6" y="65.6">8</text>
<text x="53.1" y="61">P2.0/C2D</text>
<text x="53.1" y="62.8">P1.7</text>
<text x="53.1" y="64.5">P1.6</text>
<text x="63.5" y="64.5">P0.7</text>
<text x="63.5" y="62.8">P0.6</text>
<text x="63.5" y="61">P0.5</text>
<text x="68" y="65.6">13</text>
<text x="68" y="63.8">14</text>
<text x="68" y="62">15</text>
<text x="68" y="60.3">16</text>
<text x="85.6" y="60.5">RX/DATA1</text>
<text x="101.9" y="61.3" transform="rotate(-90 101.9 61.3)">2</text>
<text x="49.8" y="69.1">10</text>
<text x="50.6" y="67.4">9</text>
<text x="53.1" y="66.3">P1.5</text>
<text x="53.1" y="68.1">P1.4</text>
<text x="53.1" y="69.9">P1.3</text>
<text x="63.5" y="69.9">P1.2</text>
<text x="63.5" y="68.1">P1.1</text>
<text x="63.5" y="66.3">P1.0</text>
<text x="68" y="69.1">11</text>
<text x="68" y="67.4">12</text>
<text x="85.6" y="67.6">LED</text>
<text x="100.5" y="67" transform="rotate(-90 100.5 67)">R13</text>
<text x="102" y="70.5" transform="rotate(-90 102 70.5)">1</text>
<text x="139.6" y="70.2">VDD5</text>
<text x="178" y="70.4">J3</text>
<text x="53.2" y="72.7">C8051F330</text>
<text x="63.2" y="73.8">VDD5</text>
<text x="101.9" y="75.5" transform="rotate(-90 101.9 75.5)">2</text>
<text x="148.5" y="77.4">D4</text>
<text x="153.2" y="74.7">RX/DATA1</text>
<text x="153.3" y="72.9">TX/DATA0</text>
<text x="175.1" y="72.6">1</text>
<text x="175.1" y="74.4">2</text>
<text x="175.1" y="76.1">3</text>
<text x="175.1" y="77.9">4</text>
<text x="52.6" y="83.9" transform="rotate(-90 52.6 83.9)">FB1</text>
<text x="54.6" y="83.5" transform="rotate(-90 54.6 83.5)">FB</text>
<text x="57.6" y="79.3" transform="rotate(-90 57.6 79.3)">2</text>
<text x="100.5" y="81.3" transform="rotate(-90 100.5 81.3)">R14</text>
<text x="145.3" y="79.7">A</text>
<text x="152.6" y="79.7">K</text>
<text x="175.1" y="79.7">5</text>
<text x="176.1" y="83.6">5X1-PIN</text>
<text x="41.1" y="88.9">R2</text>
<text x="57.6" y="86.8" transform="rotate(-90 57.6 86.8)">1</text>
<text x="67" y="88" transform="rotate(-90 67 88)">C10</text>
<text x="102" y="84.8" transform="rotate(-90 102 84.8)">1</text>
<text x="37.2" y="90.4">1</text>
<text x="46.5" y="90.3">2</text>
<text x="56.7" y="93.7">C 3</text>
<text x="52.5" y="97.4">1</text>
<text x="54.9" y="98.3">B</text>
<text x="63.2" y="96.9">Q1</text>
<text x="71.4" y="97.6" transform="rotate(-90 71.4 97.6)">J1</text>
<text x="73.6" y="101.4" transform="rotate(-90 73.6 101.4)">1</text>
<text x="75.4" y="101.4" transform="rotate(-90 75.4 101.4)">2</text>
<text x="79.2" y="99.4" transform="rotate(-90 79.2 99.4)">2X1-PIN</text>
<text x="16.3" y="106.7">125OUT</text>
<text x="37.2" y="106.4">1</text>
<text x="41.1" y="104.9">R1</text>
<text x="46.5" y="106.3">2</text>
<text x="56.8" y="102.9">E 2</text>
<text x="95.8" y="106.4">1</text>
<text x="99.7" y="104.9">R3</text>
<text x="105.1" y="106.3">2</text>
<text x="111.6" y="106.3">K</text>
<text x="114.8" y="104">D1</text>
<text x="118.8" y="106.3">A</text>
<text x="139.8" y="104" transform="rotate(-90 139.8 104)">C4</text>
<text x="186.1" y="106.5">3</text>
<text x="210.8" y="107.5" transform="rotate(-90 210.8 107.5)">C6</text>
<text x="231.9" y="102.8">2</text>
<text x="236.5" y="105.9">R9</text>
<text x="241.2" y="102.8">1</text>
<text x="56.8" y="111.4">E 2</text>
<text x="83.7" y="113.9">C1</text>
<text x="92.5" y="113.9">C2</text>
<text x="123.3" y="112.7" transform="rotate(-90 123.3 112.7)">2</text>
<text x="148.1" y="113.2" transform="rotate(-90 148.1 113.2)">A</text>
<text x="155.2" y="113.2" transform="rotate(-90 155.2 113.2)">K</text>
<text x="162.3" y="111" transform="rotate(-90 162.3 111)">2</text>
<text x="172.5" y="113.9">C5</text>
<text x="183.1" y="108">IN1+</text>
<text x="183.5" y="111.8">IN1-</text>
<text x="186.1" y="113.6">2</text>
<text x="197.1" y="110">1</text>
<text x="198" y="111.8">OUT1</text>
<text x="208.9" y="112.9">VDD5</text>
<text x="217.7" y="109.8">2</text>
<text x="222.2" y="113">R8</text>
<text x="222.2" y="108.4">1K</text>
<text x="227" y="109.9">1</text>
<text x="229.3" y="111.6">IN2+</text>
<text x="232.3" y="110">5</text>
<text x="243.3" y="113.6">7</text>
<text x="263.2" y="113.8">SIN</text>
<text x="52.5" y="115.2">1</text>
<text x="54.9" y="116">B</text>
<text x="61.1" y="115">Q2</text>
<text x="121.8" y="118.2" transform="rotate(-90 121.8 118.2)">R4</text>
<text x="133.4" y="115.7">C3</text>
<text x="145.8" y="117.3" transform="rotate(-90 145.8 117.3)">D2</text>
<text x="153" y="117.3" transform="rotate(-90 153 117.3)">D3</text>
<text x="160.9" y="116.4" transform="rotate(-90 160.9 116.4)">R5</text>
<text x="183.8" y="118.4">OP_DOUBLE</text>
<text x="185.1" y="115.5">MCU2-A</text>
<text x="229.7" y="115.3">IN2-</text>
<text x="231.3" y="119.1">MCU2-B</text>
<text x="232.3" y="117.2">6</text>
<text x="244.1" y="115.3">OUT2</text>
<text x="56.7" y="120.7">C 3</text>
<text x="123.4" y="122" transform="rotate(-90 123.4 122)">1</text>
<text x="148.1" y="120.5" transform="rotate(-90 148.1 120.5)">K</text>
<text x="155.2" y="120.5" transform="rotate(-90 155.2 120.5)">A</text>
<text x="162.4" y="120.2" transform="rotate(-90 162.4 120.2)">1</text>
<text x="180.1" y="121.6" transform="rotate(-90 180.1 121.6)">2</text>
<text x="189.4" y="120.5">2</text>
<text x="193.9" y="123.7">R7</text>
<text x="198.6" y="120.6">1</text>
<text x="208.9" y="125.2" transform="rotate(-90 208.9 125.2)">1K</text>
<text x="210.4" y="120.5" transform="rotate(-90 210.4 120.5)">1</text>
<text x="213.5" y="125.6" transform="rotate(-90 213.5 125.6)">R10</text>
<text x="229.9" y="121.9">OP_DOUBLE</text>
<text x="249.4" y="120.5" transform="rotate(-90 249.4 120.5)">1</text>
<text x="252.6" y="125.6" transform="rotate(-90 252.6 125.6)">R12</text>
<text x="178.7" y="127" transform="rotate(-90 178.7 127)">R6</text>
<text x="180.2" y="130.9" transform="rotate(-90 180.2 130.9)">1</text>
<text x="183.3" y="127" transform="rotate(-90 183.3 127)">1K</text>
<text x="210.3" y="129.7" transform="rotate(-90 210.3 129.7)">2</text>
<text x="249.3" y="129.7" transform="rotate(-90 249.3 129.7)">2</text>
<text x="210.4" y="134.7" transform="rotate(-90 210.4 134.7)">1</text>
<text x="102.3" y="139.5">VDD5</text>
<text x="208.9" y="139.4" transform="rotate(-90 208.9 139.4)">1K</text>
<text x="210.3" y="143.9" transform="rotate(-90 210.3 143.9)">2</text>
<text x="213.5" y="139.8" transform="rotate(-90 213.5 139.8)">R11</text>
<text x="103.7" y="148.3" transform="rotate(-90 103.7 148.3)">2</text>
<text x="171.5" y="148.4">VDD5</text>
<text x="41.9" y="151.9">VDD5</text>
<text x="73.5" y="151.9">VDD33</text>
<text x="102.3" y="154.1" transform="rotate(-90 102.3 154.1)">R16</text>
<text x="106.9" y="153.6" transform="rotate(-90 106.9 153.6)">1K</text>
<text x="52.5" y="159.6">3</text>
<text x="54.9" y="160.5">VIN</text>
<text x="60.9" y="160.5">VOUT</text>
<text x="66.1" y="159.6">4</text>
<text x="103.8" y="157.5" transform="rotate(-90 103.8 157.5)">1</text>
<text x="173.2" y="159.2" transform="rotate(-90 173.2 159.2)">8</text>
<text x="175" y="159.7">VCC</text>
<text x="51.8" y="167.6">LDO1</text>
<text x="52.3" y="165.6">LM1117</text>
<text x="59.4" y="165.3" transform="rotate(-90 59.4 165.3)">1</text>
<text x="60.2" y="163" transform="rotate(-90 60.2 163)">GND</text>
<text x="100.5" y="166.1" transform="rotate(-90 100.5 166.1)">D5</text>
<text x="103.8" y="165.8" transform="rotate(-90 103.8 165.8)">K</text>
<text x="188.5" y="163.6">C7</text>
<text x="198.4" y="166.8">10uF</text>
<text x="199.3" y="163.3" transform="rotate(-90 199.3 163.3)">C8</text>
<text x="103.8" y="170.9" transform="rotate(-90 103.8 170.9)">A</text>
<text x="107.9" y="169.2" transform="rotate(-90 107.9 169.2)">LED</text>
<text x="166" y="171.6">OP_DOUBLE</text>
<text x="167.3" y="168.8">MCU2-C</text>
<text x="173.2" y="168.5" transform="rotate(-90 173.2 168.5)">4</text>
<text x="175" y="168.2">GND</text>
</g>
</svg>
